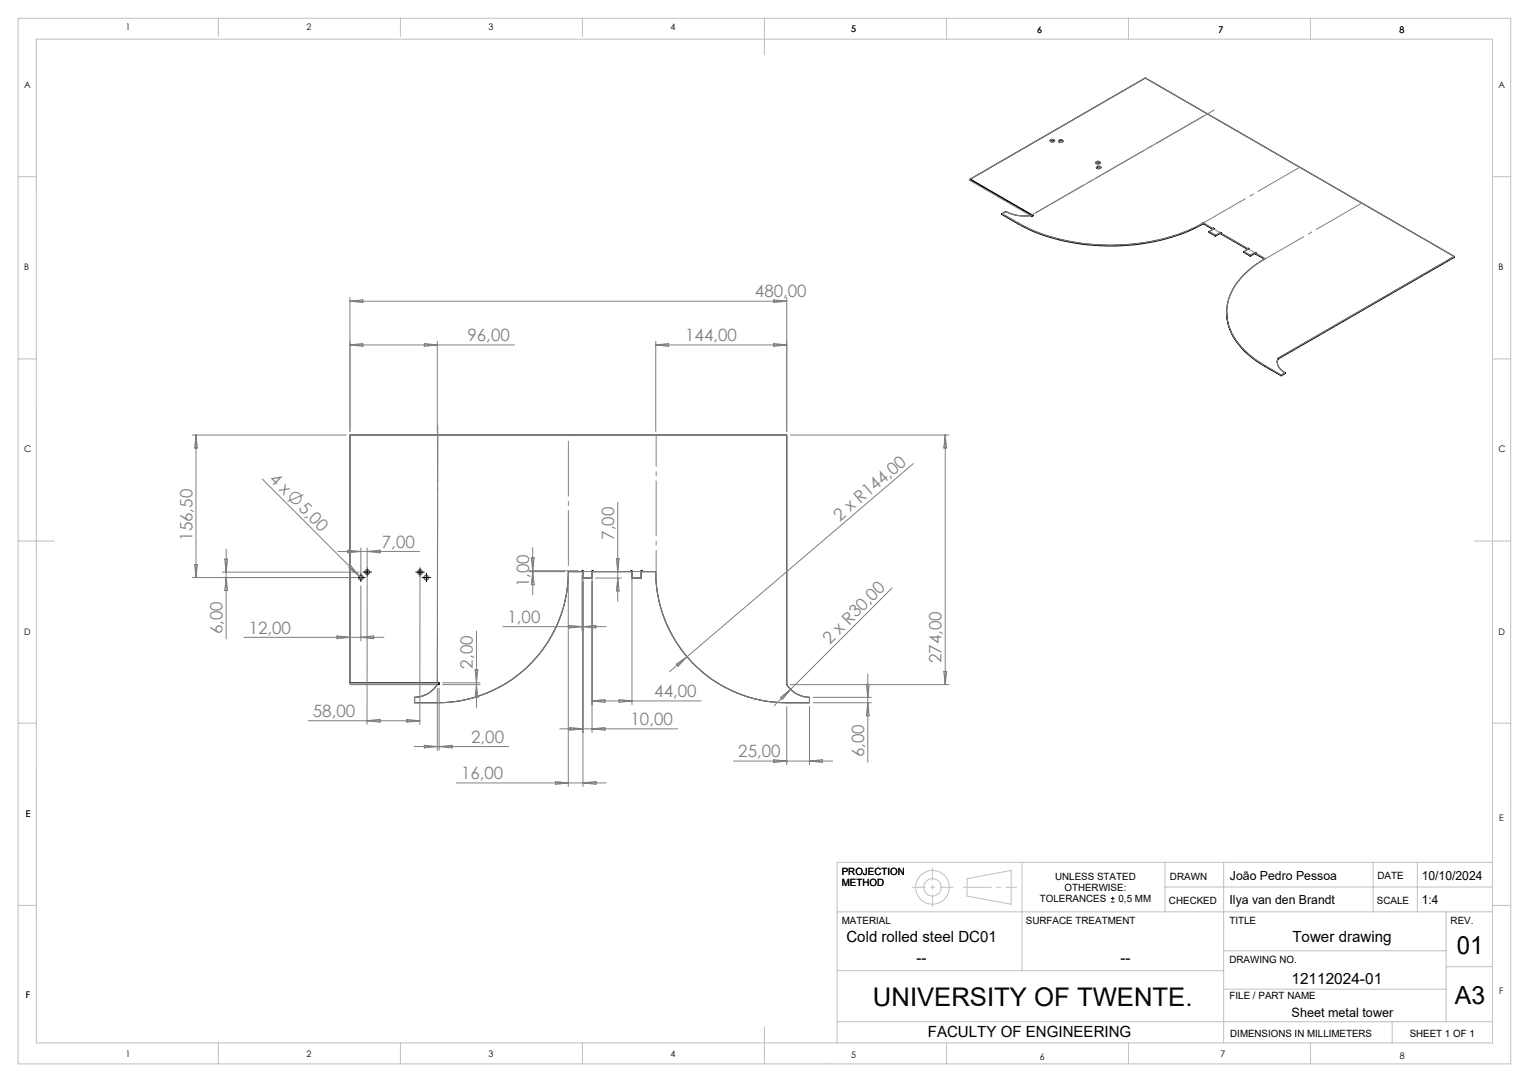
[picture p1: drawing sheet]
<svg xmlns="http://www.w3.org/2000/svg" width="420mm" height="297mm" viewBox="0 0 420 297" stroke-linecap="round" stroke-linejoin="round" font-family="sans-serif">
<g fill="none" stroke="#000" stroke-width=".3">
<path d="M288.5 38.7a.78 .78 0 0 1 1.2 0M288.6 38.3l.5-.1 .6 .3a.59 .59 0 0 1-.6 .5 .59 .59 0 0 1-.6-.5zM290.8 38.8a.85 .85 0 0 1 1.2 0M290.9 38.4l.5-.1 .6 .3a.59 .59 0 0 1-.6 .5 .59 .59 0 0 1-.6-.5zM266.5 49.2l17.3 10-.3 .2-.4-.2a11.6 11.6 0 0 1-6.8-1.1l-1.1 .6M266.5 49.2l48.1-27.8 84.9 49M266.5 49.2v.2l17.2 9.9M275.2 58.7l4.4 2.5M275.2 58.7v.2l4.4 2.5M301 44.5a.65 .65 0 0 1 .7-.2 .65 .65 0 0 1 .5 .5 .65 .65 0 0 1-.7 .2 .65 .65 0 0 1-.5-.5zM301 44.7a.85 .85 0 0 1 1.2 0M301.2 46.1a.85 .85 0 0 1 1.2 0"/>
<path d="M301.2 45.8a.63 .63 0 0 1 .7-.2 .63 .63 0 0 1 .5 .5 .63 .63 0 0 1-.7 .2 .63 .63 0 0 1-.5-.5zM279.6 61.2a54.7 54.7 0 0 0 31.8 5.8 48.7 48.7 0 0 0 19.1-5.8M279.6 61.4a54.7 54.7 0 0 0 31.8 5.8 48.7 48.7 0 0 0 19.1-5.8M279.6 61.2v.2M330.5 61.2l2.7 1.6M330.5 61.2v.2M330.5 61.4l2.7 1.6v-.2M332.1 63.6l1.8 1M332.1 63.6v.2l1.8 1M333.3 62.6l.2 .2-1.4 .8M333.3 62.6l-.1 .2M333.3 62.6v.3"/>
<path d="M333.9 64.6v.2M335.3 64l7.4 4.3M335.3 63.8l.2 .1-.2 .1M335.3 63.8l-1.4 .8M335.3 63.8v.4l7.4 4.3v-.2M335.3 64l-1.4 .8M341.7 69.1l1.7 1M341.7 69.1v.2l1.7 1M342.9 68.2l.2 .1-1.4 .8M342.9 68.2l-.2 .1M342.9 68.2v.2M343.4 70.1v.2"/>
<path d="M344.8 69.5l2.7 1.5a19.9 19.9 0 0 0-10.2 12.1 14.4 14.4 0 0 0 5.6 14.1l2.2 1.6 2.4 1.6M344.8 69.3l.2 .1-.2 .1M344.8 69.3l-1.4 .8M344.8 69.3v.4l2.5 1.4M344.8 69.5l-1.4 .8M399.5 70.4l-48.5 28M399.5 70.4v.2l-48.5 28M336.9 85.7a15.8 15.8 0 0 0 7 12.5l3.6 2.4M351 98.4a3.2 3.2 0 0 0 2 3.9M351 98.6l-.2 .8M351 98.4v.2M96.1 119.4h120v68.5a7.5 7.5 0 0 0 6.3 3.5v1.5a49 49 0 0 1-15.3-1.1 35.9 35.9 0 0 1-27-34.9h-3.7v-.2h-.3v2h-2.5v-2h-.2v.2h-10.5v-.2h-.3v2h-2.5v-2h-.2v.2h-3.8a36 36 0 0 1-36 36h-6.2v-1.5a7.7 7.7 0 0 0 6.2-3.5h.5v-.5h-24.5z"/>
<path d="M347.5 100.4l4.4 2.6M347.5 100.6l4.4 2.5M347.5 100.4v.2M351.9 103v.1M353 102.3l-1.1 .7M353 102.3v.2l-1.1 .6"/>
<circle cx="99.1" cy="158.5" r=".63"/>
<circle cx="100.9" cy="157" r=".62"/>
<circle cx="115.4" cy="157.1" r=".63"/>
<circle cx="117.1" cy="158.5" r=".63"/>
</g>
<g fill="none" stroke="#808080" stroke-width=".27">
<path d="M96.1 81.7v36.7M96.1 94.7h45.2M96.1 94.7l3.6-.4v.8zM96.1 82.7l3.6-.4v.7zM96.1 82.7h120M116.6 94.3l3.5 .4-3.5 .4zM120.1 93.7v24.7M180.1 94.7h36M180.1 93.7v24.7M180.1 94.7l3.6-.4v.8zM212.5 82.3l3.6 .4-3.6 .3zM212.5 94.3l3.6 .4-3.6 .4z"/>
<path d="M216.1 81.7v36.7M52.8 119.4h42.3M53.8 119.4v39.1M53.8 119.4l.4 3.6h-.7zM217.1 119.4h43.6M259.6 119.4l.4 3.6h-.7zM259.6 119.4v68.5M72.1 131.5l26.6 26.6M83.4 135.7l-4.4 2M169.7 137.8v27.2M250.9 127.2l-62.2 53.1M52.8 158.5h45.3"/>
<path d="M53.5 155h.7l-.4 3.5zM61.1 157.1h37.5M61.7 153.5h.8l-.4 3.6zM62.1 150.7v24.7M62.1 158.5l.4 3.6h-.8zM92.8 151.4h22.4M95.6 151l3.5 .4-3.5 .4zM95.9 155.9l.5-.6 2.3 2.8zM98.7 158.1l.9 .9M99.1 150.4v7.1M100.9 150.4v5.6M100.9 151.4l3.5-.4v.8z"/>
<path d="M100.9 158l-.1 40.8M115.4 158l-.1 40.9M145.3 156.9h9.8M145.3 156.7h13.6M145.9 153.1h.8l-.4 3.6zM146.3 150.3v13M146.3 156.9l.4 3.6h-.8zM156.1 157.9v58M159.9 157.9v15.1M160.1 157.9v58M162.6 157.9v43.2M163.6 156.9h7.1"/>
<path d="M163.6 158.7h7.1M169.3 153.3h.8l-.4 3.6zM169.7 158.7l.4 3.5h-.8zM173.6 157.9v35.5M67 174.9h38.5M92.6 174.6l3.5 .3-3.5 .4zM99.1 160.8v15.1M99.1 174.9l3.6-.3v.7zM130.9 173.2v21.1M138.1 172h28.4M156.3 171.7l3.6 .3-3.6 .4zM160.1 172l3.6-.3v.7z"/>
<path d="M245.1 161.4l-27.9 27.8M84.6 197.8h16.2M100.8 197.8l14.5 .1M100.8 197.8l3.6-.4v.8zM111.8 197.5l3.5 .4-3.5 .3zM120.1 188.9v17M120.6 188.9v17M121.6 187.9h10.3M121.6 187.4h10.3M130.5 183.9h.8l-.4 3.5zM130.9 187.9l.4 3.6h-.8zM156.6 199.7l3.5 .4-3.5 .3z"/>
<path d="M162.6 192.4l3.6-.4v.8zM162.6 192.4h30.1M170.1 192l3.5 .4-3.5 .4zM185.8 182.3l2.9-2-2.4 2.6zM188.7 180.3l-4.8 4.1M214.4 191.4l2.8-2.2-2.3 2.8zM216.1 193.9v16M217.1 187.9h43.6M217.2 189.2l-4.5 4.5M222.4 193.9v16M223.4 192.9h16M223.4 191.4h16"/>
<path d="M238 187.9h.8l-.4 3.5zM238.4 185.1v24.1M238.4 192.9l.4 3.6h-.8zM259.3 184.4h.7l-.4 3.5zM113.8 204.9h25.9M116.6 204.6l3.5 .3-3.5 .4zM120.6 204.9l3.6-.3v.7zM125.3 214.9h41.2M152.6 214.5l3.5 .4-3.5 .4zM153.8 200.1h32.3M160.1 214.9l3.6-.4v.8zM162.6 200.1l3.6-.4v.7z"/>
<path d="M201.5 208.9h27.2M212.5 208.5l3.6 .4-3.6 .4zM222.4 208.9l3.5-.4v.8z"/>
<circle cx="81.2" cy="136.7" r="1.56"/>
</g>
<path d="M98.5 158.5h1.2M99.1 157.9v1.3M100.2 157.1h1.3M100.9 156.4v1.3M114.7 157.1h1.3M115.4 156.4v1.3M116.5 158.5h1.3M117.1 157.9v1.3M305.2 247.6h.9M305.2 246.6h.9M305.6 246.1v1" fill="none" stroke="#000" stroke-width=".27"/>
<g fill="none" stroke="#c0c0c0" stroke-width=".27">
<path d="M5 5h410v287h-410zM9.9 10.8h400.1v275.5h-400zM60 5v5M110 5v5M160 5v5M210 5v10M260 5v5.8M310 5v5.8M360 5v5.8M5 48.5h5M410 48.5h5M5 98.5h5"/>
<path d="M410 98.5h5M5 148.5h10M405 148.5h10M5 198.5h5M410 198.5h5M280.7 236.7v29.7M320 236.7v13.6M336.1 236.7v49.6M377.2 236.7v13.6M389.3 236.7v13.6M410 236.7h-180.1v49.6M5 248.5h5"/>
<path d="M229.9 250.3h180.1M265.6 241.2l12.1-2.3v9.3l-12.1-2.2zM320 243.5h90M397.2 250.3v30.2M410 248.5h5M229.9 266.4h106.2M336.1 271.5h61.1M336.1 261h61.1M397.2 265.4h12.8M60 286.3v5.7M110 286.3v5.7M160 286.3v5.7"/>
<path d="M210 282v10M229.9 280.5h180.1M260 286.3v5.7M310 286.3v5.7M360 286.3v5.7M382.4 280.5v5.8"/>
<circle cx="256.1" cy="243.6" r="2.39"/>
<circle cx="256.1" cy="243.6" r="4.6"/>
</g>
<g fill="none" stroke="#808080" stroke-width=".3">
<path d="M288.5 38.4a.56 .56 0 0 1 .7-.2 .56 .56 0 0 1 .4 .6 .58 .58 0 0 1-.7 .2 .58 .58 0 0 1-.4-.6zM290.8 38.5a.56 .56 0 0 1 .7-.2 .56 .56 0 0 1 .4 .6 .58 .58 0 0 1-.7 .2 .58 .58 0 0 1-.4-.6zM333.6 30.2l-50.5 29M266.2 49.4l48.4-28 84.9 49-48.5 28a3.2 3.2 0 0 0 2 3.9l-1.1 .7-4.4-2.6a20.1 20.1 0 0 1-10.2-11.7 14 14 0 0 1 4.9-13.8l1.9-1.6 3.4-2.3-2.8-1.6-1.3 .7-1.7-1 1.2-.7-7.8-4.5-1.2 .7-1.8-1 1.2-.7-2.8-1.7a54.5 54.5 0 0 1-32.2 5.7 47.2 47.2 0 0 1-18.7-5.7l-4.4-2.5 1.1-.6a11.7 11.7 0 0 0 6.8 1.1zM301 44.5a.6 .6 0 0 1 .7-.3 .6 .6 0 0 1 .5 .6 .64 .64 0 0 1-.7 .2 .64 .64 0 0 1-.5-.5zM301.3 45.8a.63 .63 0 0 1 .6-.2 .63 .63 0 0 1 .5 .5 .59 .59 0 0 1-.7 .3 .59 .59 0 0 1-.4-.6zM96.1 119.4h120v68.5a7.5 7.5 0 0 0 6.3 3.5v1.5h-6.3a36 36 0 0 1-36-36h-4v1.8h-2.5v-1.8h-11v1.8h-2.5v-1.8h-4a36 36 0 0 1-36 36h-6.2v-1.5a7.4 7.4 0 0 0 6.2-3.5h-24zM120.2 116.7l-.1 71.2"/>
<circle cx="99.1" cy="158.5" r=".62"/>
<circle cx="100.9" cy="157.1" r=".63"/>
<circle cx="115.4" cy="157.1" r=".63"/>
<circle cx="117.1" cy="158.5" r=".62"/>
</g>
<path d="M256.2 238.2v10.7" fill="none" stroke="#c0c0c0" stroke-width=".27" stroke-dasharray="15.2 1.3 1.3 1.3" stroke-dashoffset="11.8" stroke-linecap="butt"/>
<path d="M250.4 243.6h11.5" fill="none" stroke="#c0c0c0" stroke-width=".27" stroke-dasharray="15.2 1.3 1.3 1.3" stroke-dashoffset="11.4" stroke-linecap="butt"/>
<path d="M264.5 243.6h14.8" fill="none" stroke="#c0c0c0" stroke-width=".27" stroke-dasharray="15.2 1.3 1.3 1.3" stroke-dashoffset="7.4" stroke-linecap="butt"/>
<path d="M156.1 156.9v-37.5" fill="none" stroke="#808080" stroke-width=".27" stroke-dasharray="15.2 1.3 1.3 1.3" stroke-dashoffset="-1.6" stroke-linecap="butt"/>
<path d="M180.2 159.7v-40.3" fill="none" stroke="#808080" stroke-width=".27" stroke-dasharray="15.2 1.3 1.3 1.3" stroke-dashoffset="6.5" stroke-linecap="butt"/>
<path d="M120.2 119.4l-.1 68" fill="none" stroke="#808080" stroke-width=".27" stroke-dasharray="15.2 1.3 1.3 1.3" stroke-dashoffset="2.2" stroke-linecap="butt"/>
<path d="M333.4 62.8l1.7 1.1M342.9 68.3l1.8 1.1M160.1 156.9h2.5M173.6 156.9h2.5" fill="none" stroke="#808080" stroke-width=".27" stroke-dasharray="15.2 1.3 1.3 1.3" stroke-linecap="butt"/>
<path d="M330.5 61.2l26.6-15.3" fill="none" stroke="#808080" stroke-width=".27" stroke-dasharray="15.2 1.3 1.3 1.3" stroke-dashoffset="1.8" stroke-linecap="butt"/>
<path d="M345.6 72.2l28.5-16.5" fill="none" stroke="#808080" stroke-width=".27" stroke-dasharray="15.2 1.3 1.3 1.3" stroke-dashoffset=".7" stroke-linecap="butt"/>
<path d="M331.7 31.2l-48.2 27.8" fill="none" stroke="#808080" stroke-width=".27" stroke-dasharray="15.2 1.3 1.3 1.3" stroke-dashoffset="-1.1" stroke-linecap="butt"/>
<g fill="none" stroke="#000" stroke-width=".27" stroke-dasharray="15.2 1.3 1.3 1.3" stroke-linecap="butt">
<path d="M98.5 158.5h-.6M99.1 157.9v-.6M99.1 159.1v.7M99.8 158.5h.6M100.3 157h-.7M100.9 156.4v-.6M100.9 157.6v.7M101.5 157h.6M114.8 157h-.7M115.4 156.4v-.6M115.4 157.7v.6M116 157h.6"/>
<path d="M116.5 158.5h-.6M117.1 157.9v-.6M117.1 159.1v.7M117.8 158.5h.6"/>
</g>
<text font-size="7.1" x="239.8" y="276.1">UNIVERSITY OF TWENTE.</text>
<g font-size="6.9">
<text x="400.2" y="261.8">01</text>
<text x="399.7" y="275.7">A3</text>
</g>
<g font-size="4.7" fill="#808080">
<text x="207.4" y="81.6">480,00</text>
<text x="128.4" y="93.6">96,00</text>
<text x="188.2" y="93.6">144,00</text>
<text x="73.7" y="131.6" transform="rotate(45 73.7 131.6)">4 x</text>
<text x="81.8" y="139.7" transform="rotate(45 81.8 139.7)">5,00</text>
<text x="230.7" y="143.2" transform="rotate(-40 230.7 143.2)">2 x R144,00</text>
<text x="52.9" y="148.4" transform="rotate(-90 52.9 148.4)">156,50</text>
<text x="168.7" y="148.2" transform="rotate(-90 168.7 148.2)">7,00</text>
<text x="104.9" y="150.4">7,00</text>
<text x="145.3" y="161.2" transform="rotate(-90 145.3 161.2)">1,00</text>
<text x="68.3" y="173.9">12,00</text>
<text x="139.4" y="171">1,00</text>
<text x="61.1" y="174.1" transform="rotate(-90 61.1 174.1)">6,00</text>
<text x="228" y="177" transform="rotate(-45 228 177)">2 x R30,00</text>
<text x="129.9" y="183.5" transform="rotate(-90 129.9 183.5)">2,00</text>
<text x="258.7" y="182" transform="rotate(-90 258.7 182)">274,00</text>
<text x="179.7" y="191.4">44,00</text>
<text x="85.9" y="196.8">58,00</text>
<text x="129.4" y="203.9">2,00</text>
<text x="173.2" y="199">10,00</text>
<text x="202.8" y="207.9">25,00</text>
<text x="237.4" y="207.9" transform="rotate(-90 237.4 207.9)">6,00</text>
<text x="126.6" y="213.9">16,00</text>
</g>
<g font-size="4.2">
<text x="232.5" y="258.5">Cold rolled steel DC01</text>
<text x="355" y="258.5">Tower drawing</text>
<text x="251.8" y="264.2">--</text>
<text x="307.8" y="264.2">--</text>
<text x="354.8" y="270">12112024-01</text>
<text x="254.9" y="284.6">FACULTY OF ENGINEERING</text>
</g>
<text font-size="3.5" x="354.8" y="279.1">Sheet metal tower</text>
<g font-size="3.4">
<text x="337.8" y="241.7">João Pedro Pessoa</text>
<text x="390.5" y="241.6">10/10/2024</text>
<text x="337.8" y="248.3">Ilya van den Brandt</text>
<text x="390.6" y="248.2">1:4</text>
</g>
<g font-size="2.7">
<text x="231.2" y="240.1">PROJECTION</text>
<text x="231.2" y="243.1">METHOD</text>
<text x="289.8" y="241.5">UNLESS STATED</text>
<text x="292.4" y="244.5">OTHERWISE:</text>
<text x="321.4" y="241.5">DRAWN</text>
<text x="378.4" y="241.3">DATE</text>
<text x="285.6" y="247.5">TOLERANCES</text>
<text x="307.3" y="247.5">0,5 MM</text>
<text x="321.1" y="248.1">CHECKED</text>
<text x="378.2" y="248">SCALE</text>
<text x="231.2" y="253.5">MATERIAL</text>
<text x="281.8" y="253.5">SURFACE TREATMENT</text>
<text x="337.7" y="253.5">TITLE</text>
<text x="398.5" y="253.5">REV.</text>
<text x="337.7" y="264.2">DRAWING NO.</text>
<text x="337.7" y="274.2">FILE / PART NAME</text>
<text x="337.9" y="284.6">DIMENSIONS IN MILLIMETERS</text>
<text x="387.3" y="284.6">SHEET 1 OF 1</text>
</g>
<g font-size="2.5">
<text x="34.6" y="8.2">1</text>
<text x="84.2" y="8.2">2</text>
<text x="134.2" y="8.2">3</text>
<text x="184.2" y="8.2">4</text>
<text x="233.8" y="8.8">5</text>
<text x="284.9" y="8.9">6</text>
<text x="334.7" y="8.9">7</text>
<text x="384.4" y="8.9">8</text>
<text x="6.7" y="24.2">A</text>
<text x="411.7" y="24.2">A</text>
<text x="6.7" y="74.2">B</text>
<text x="411.7" y="74.2">B</text>
<text x="6.7" y="124.2">C</text>
<text x="411.7" y="124.2">C</text>
<text x="6.7" y="174.2">D</text>
<text x="411.7" y="174.2">D</text>
<text x="7.1" y="224.3">E</text>
<text x="411.8" y="225.4">E</text>
<text x="7.1" y="273.9">F</text>
<text x="411.8" y="272.8">F</text>
<text x="34.6" y="290.2">1</text>
<text x="84.2" y="290.2">2</text>
<text x="134.2" y="290.2">3</text>
<text x="184.2" y="290.2">4</text>
<text x="233.8" y="290.5">5</text>
<text x="285.6" y="291">6</text>
<text x="335.2" y="290.2">7</text>
<text x="384.5" y="290.7">8</text>
</g>
</svg>
